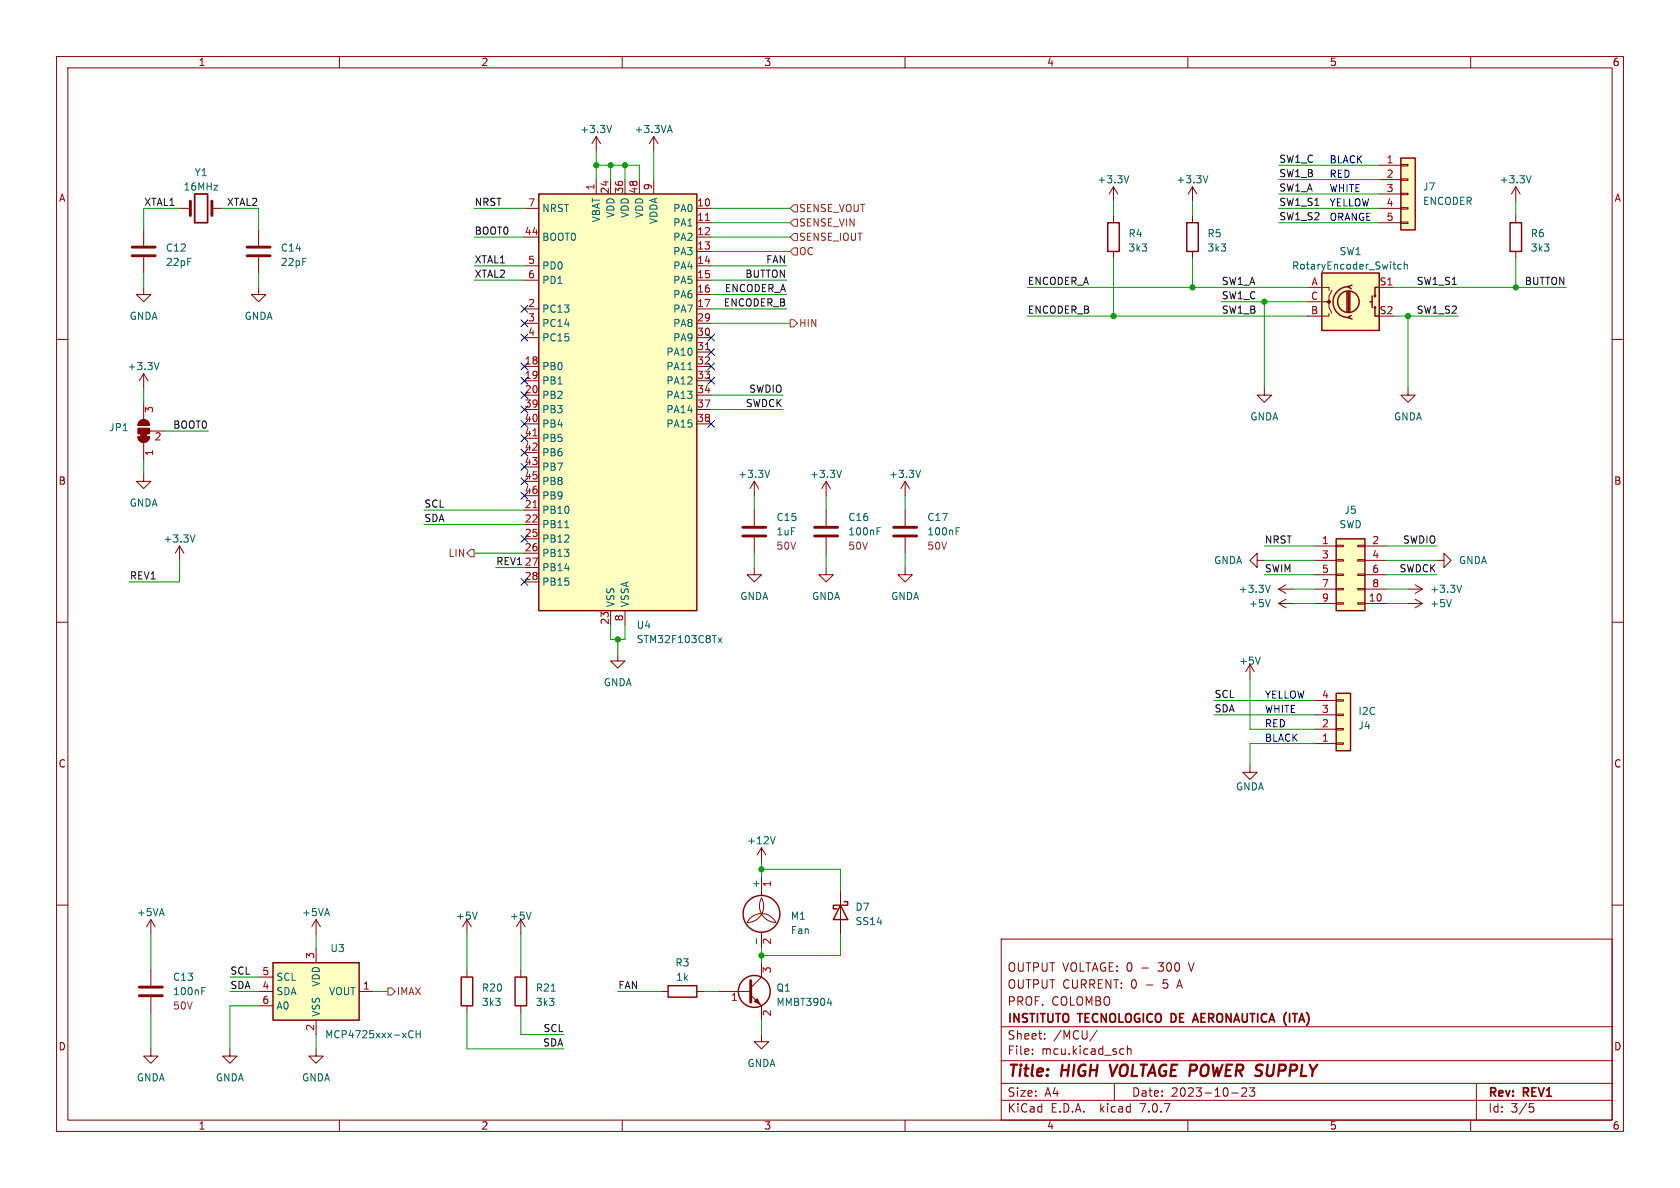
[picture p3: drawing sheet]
<svg xmlns="http://www.w3.org/2000/svg" width="297mm" height="210mm" viewBox="0 0 297 210" stroke-linecap="round" stroke-linejoin="round" font-family="sans-serif">
<g fill="none" stroke="#840000" stroke-width=".18">
<path d="M10 10h277v190h-277zM12 12h273v186h-273zM60 10v2M110 10v2M160 10v2M210 10v2M260 10v2M31.7 36.8h2M37.5 36.8h1.9M92.7 36.8h2.5M105.4 24.1v2.6M105.4 31.8v2.5"/>
<path d="M105.4 24.1l-.8 1.3M105.4 24.1l.8 1.3M107.9 31.8v2.5M110.5 31.8v2.5M113 31.8v2.5M115.6 24.1v2.6M115.6 31.8v2.5M115.6 24.1l-.8 1.3M115.6 24.1l.7 1.3M123.2 36.8h2.5M123.2 39.4h2.5M196.8 33v2.6"/>
<path d="M196.8 38.1v1.3M196.8 33l-.7 1.3M196.8 33l.8 1.3M210.8 33v2.6M210.8 38.1v1.3M210.8 33l-.7 1.3M210.8 33l.8 1.3M243.8 36.8h3.8M243.8 39.4h3.8M243.8 29.2h3.8M243.8 31.8h3.8M243.8 34.3h3.8"/>
<path d="M247.6 39.2h1.3v.3h-1.3zM247.6 36.7h1.3v.3h-1.3zM247.6 34.2h1.3v.2h-1.3zM247.6 31.6h1.3v.3h-1.3zM247.6 29.1h1.3v.2h-1.3zM268 33l-.8 1.3M268 33v2.6M268 38.1v1.3M268 33l.7 1.3M10 60h2M25.4 50.8v1.3h1.3l-1.3 1.2-1.3-1.2h1.3M25.4 40.6v2.8"/>
<path d="M25.4 45.5v2.8M45.7 50.8v1.3h1.3l-1.3 1.2-1.3-1.2h1.3M45.7 40.6v2.8M45.7 45.5v2.8M92.7 41.9h2.5M92.7 47h2.5M92.7 49.5h2.5M92.7 54.6h2.5M92.7 57.2h2.5M92.7 59.7h2.5M123.2 41.9h2.5M123.2 44.5h2.5"/>
<path d="M123.2 47h2.5M123.2 49.5h2.5M123.2 52.1h2.5M123.2 54.6h2.5M123.2 57.2h2.5M123.2 59.7h2.5M196.8 44.5v1.2M210.8 44.5v1.2M231.1 50.8h3.8v.5M231.1 53.3h3.8v1.1l.6 1M234.9 55.4v.5h-3.8M235.5 51.3l-.6 1v1h-.5"/>
<path d="M243.8 50.8h2.6M268 44.5v1.2M285 60h2M24.4 77.2h2a1.02 1.02 0 0 1-1 1 1.02 1.02 0 0 1-1-1zM24.7 74.5a1.02 1.02 0 0 1 1.1-.2 1.02 1.02 0 0 1 .6 .9h-2zM25.4 66v2.6M25.4 71.1v3.1M25.4 78.2v3.1M25.4 66l-.8 1.3M25.4 66l.8 1.3M26.4 76.2h2.8M92.7 64.8h2.5"/>
<path d="M92.7 67.3h2.5M92.7 69.9h2.5M92.7 72.4h2.5M92.7 74.9h2.5M92.7 77.5h2.5M123.2 64.8h2.5M123.2 67.3h2.5M123.2 69.9h2.5M123.2 62.2h2.5M123.2 72.4h2.5M123.2 74.9h2.5M223.5 68.6v1.3h1.3l-1.3 1.2-1.3-1.2h1.3"/>
<path d="M248.9 68.6v1.3h1.3l-1.3 1.2-1.3-1.2h1.3M25.4 83.8v1.3h1.3l-1.3 1.3-1.3-1.3h1.3M31.7 96.5l-.7 1.3M31.7 96.5v2.6M31.7 96.5l.8 1.3M92.7 90.2h2.5M92.7 92.7h2.5M92.7 95.3h2.5M92.7 97.8h2.5M92.7 80h2.5M92.7 82.6h2.5M92.7 85.1h2.5"/>
<path d="M92.7 87.6h2.5M133.3 85.1l-.7 1.3M133.3 85.1v2.5M133.3 90.2v2.8M133.3 95v2.8M133.3 85.1l.8 1.3M146 85.1l-.7 1.3M146 85.1v2.5M146 90.2v2.8M146 95v2.8M146 85.1l.8 1.3M160 85.1v2.5"/>
<path d="M160 90.2v2.8M160 95v2.8M160 85.1l-.7 1.3M160 85.1l.8 1.3M222.2 99.1v-1.3l-1.2 1.3 1.2 1.2v-1.2h1.3M232.4 96.5h3.8M232.4 99.1h3.8M236.2 98.9h1.3v.3h-1.3zM236.2 96.4h1.3v.2h-1.3zM240 98.9h1.3v.3h-1.3zM240 96.4h1.3v.2h-1.3zM241.3 96.5h3.8"/>
<path d="M241.3 99.1h3.8M254 99.1h1.3v-1.3l1.2 1.3-1.2 1.2v-1.2M10 110h2M92.7 100.3h2.5M92.7 102.9h2.5M107.9 108v2.5M109.2 115.6v1.2h1.3l-1.3 1.3-1.3-1.3h1.3M110.5 108v2.5M133.3 100.3v1.3h1.3l-1.3 1.3-1.2-1.3h1.2M146 100.3v1.3h1.3l-1.3 1.3-1.2-1.3h1.2M160 100.3v1.3h1.3l-1.3 1.3-1.3-1.3h1.3M221 117.5l.7 1.2"/>
<path d="M221 117.5v2.5M221 117.5l-.8 1.2M226.1 106.7h2.5M226.1 104.1h2.5M226.1 106.7l1.2 .7M226.1 104.1l1.2 .8M227.3 105.9l-1.2 .8M227.3 103.4l-1.2 .7M232.4 106.7h3.8M232.4 101.6h3.8M232.4 104.1h3.8M236.2 106.6h1.3v.2h-1.3z"/>
<path d="M236.2 104h1.3v.3h-1.3zM236.2 101.5h1.3v.2h-1.3zM240 106.6h1.3v.2h-1.3zM240 104h1.3v.3h-1.3zM240 101.5h1.3v.2h-1.3zM241.3 106.7h3.8M241.3 101.6h3.8M241.3 104.1h3.8M248.9 106.7h2.6M248.9 104.1h2.6M250.2 103.4l1.3 .7M250.2 105.9l1.3 .8"/>
<path d="M251.5 104.1l-1.3 .8M251.5 106.7l-1.3 .7M285 110h2M221 135.3v1.2h-1.3l1.3 1.3 1.2-1.3h-1.2M232.4 131.4h3.8M232.4 128.9h3.8M232.4 126.4h3.8M232.4 123.8h3.8M236.2 123.7h1.3v.3h-1.3zM236.2 126.2h1.3v.3h-1.3zM236.2 128.8h1.3v.2h-1.3zM236.2 131.3h1.3v.3h-1.3z"/>
<path d="M10 160h2M134.6 158.8a2.87 2.87 0 0 1-2.5 4.3 2.84 2.84 0 0 1 2.5-1.6 2.84 2.84 0 0 1 2.6 1.6 2.92 2.92 0 0 1-2.6-4.3zM134.6 149.9v2.5M134.6 154.9v3.4M134.6 149.9l-.7 1.2M134.6 149.9l.8 1.2M148.6 157.5v7.6M285 160h2M26.7 162.6v2.5M26.7 171.5v2.7M26.7 176.3v2.8M26.7 162.6l-.8 1.2"/>
<path d="M26.7 162.6l.7 1.2M45.7 175.3h2.6M45.7 172.7h2.6M45.7 177.8h2.6M55.9 162.6v2.5M55.9 167.6v2.6M55.9 162.6l-.8 1.2M55.9 162.6l.7 1.2M63.5 175.3h2.5M82.5 162.6l.8 1.2M82.5 162.6v2.5M82.5 171.5v1.2"/>
<path d="M82.5 177.8v1.3M82.5 162.6l-.7 1.2M92.1 162.6v2.5M92.1 171.5v1.2M92.1 177.8v1.3M92.1 162.6l.7 1.2M92.1 162.6l-.8 1.2M116.8 175.3h1.3M123.2 175.3h1.3M127 175.3h5.7M132.7 175.9l1.9 1.9v2.5M134.6 170.2v2.5l-1.9 1.9"/>
<path d="M134.6 164.8v2.8M177 166h108v32h-108zM26.7 185.4v1.3h1.2l-1.2 1.3-1.3-1.3h1.3M40.6 185.4v1.3h1.3l-1.3 1.3-1.2-1.3h1.2M55.9 185.4v1.3h1.2l-1.2 1.3-1.3-1.3h1.3M55.9 180.3v2.6M60 198v2M110 198v2M134.6 182.9v1.3h1.3l-1.3 1.2-1.3-1.2h1.3M160 198v2M177 194.5h108M177 191.5h108"/>
<path d="M177 187.5h108M177 181.5h108M182.5 186.3v.1M182.5 185.5v.1M184.7 183.6v.1M184.7 182.8v.1M194 182.1l-1.3 2M197 191.5v3M198.2 185.4l.5 .1M198.7 186.3l-.5 .1M199.3 185.5l.2-.1 .4 .1 .1 .9M199.3 184.9v1.5"/>
<path d="M210 198v2M217.7 193.2h1.2M219.5 192.4l.6-.1 .2 .1 .1 .3-.9 1.1h.9M220.9 192.3h.9l-.5 .6 .4 .1v.7l-.2 .1h-.4l-.2-.1M260 198v2M261 191.5v6.5M270.4 195.1h.7M270.5 195.7h.4l.3 .3-.2 .5-.5 .1"/>
</g>
<path d="M196.2 188.2l.4 2" fill="none" stroke="#840000" stroke-width=".4"/>
<path d="M34.4 34.3h2.3v5.1h-2.3zM210.8 180.7l.5-1.5 .5 1.5M211 180.3h.7" fill="none" stroke="#840000" stroke-width=".3"/>
<g fill="#ffffc2" stroke="#ffffc2" stroke-width=".18">
<path d="M236.2 95.3h5.1v12.7h-5.1z"/>
<path d="M95.2 34.3h28v73.7h-28z"/>
<path d="M247.6 27.9h2.6v12.7h-2.6z"/>
<path d="M48.3 170.2h15.2v10.1h-15.2z"/>
<path d="M236.2 122.6h2.6v10.1h-2.6z"/>
<path d="M233.7 48.3h10.1v10.1h-10.1z"/>
</g>
<g fill="none" stroke="#840000" stroke-width=".25">
<path d="M95.2 34.3h28v73.7h-28zM195.8 39.4h2.1v5.1h-2.1zM209.8 39.4h2v5.1h-2zM247.6 27.9h2.6v12.7h-2.6zM267 39.4h2v5.1h-2zM233.7 48.3h10.1v10.1h-10.1zM238.1 51.6v3.5M238.4 50.7a2.73 2.73 0 0 0-2.7 2.7 2.73 2.73 0 0 0 2.7 2.7M238.4 51.6v3.5M238.6 51.6v3.5M238.9 55.8l-.6 .3 .7 .3M239 50.4l-.7 .3 .6 .4"/>
<path d="M242.2 53.3h.4M242.6 52.3v2.1M243.1 54.4v1.5h.7M243.8 50.8h-.7v1.5M236.2 95.3h5.1v12.7h-5.1zM236.2 122.6h2.6v10.1h-2.6zM149.2 159.4h.7v.6h-2.6v.7h.7M48.3 170.2h15.2v10.1h-15.2zM81.5 172.7h2.1v5.1h-2.1zM91.1 172.7h2v5.1h-2zM118.1 174.2h5.1v2.1h-5.1zM148.6 160l1.3 2.6h-2.6z"/>
<circle cx="238.4" cy="53.3" r="1.9"/>
<circle cx="243.1" cy="54.4" r=".13"/>
<circle cx="243.1" cy="52.3" r=".13"/>
<circle cx="133.3" cy="175.3" r="2.82"/>
<circle cx="134.6" cy="161.5" r="3.3"/>
</g>
<g fill="none" stroke="#006464" stroke-width=".18">
<path d="M108.1 22.2l-.4 1.2M118.1 23.1h.6M118.4 22.2l.4 1.2M199.6 31.1l-.5 1.2M213.5 31.1l-.4 1.2M270.7 31.1l-.4 1.2M247.7 46.8l-.4-.1-.2 .3 .1 .5h.5M248.3 46.8l.1-.1 .3 .1 .1 .8M248.3 46.3v1.3M28.1 64.1l-.4 1.2M121.6 65.3h.7M34.5 94.6l-.5 1.2"/>
<path d="M99.8 93.3h.8M136.1 83.1l-.5 1.3M148.8 83.1l-.5 1.3M155.1 93.3h.6M155.1 93.9h.4M162.7 83.1l-.4 1.3M169 93.3h.6M169 93.9h.4M127 112.8l.6 .8M127.6 112.8l-.6 .8M222.8 116.1l-.4 1.3M224.6 106l-.5 1.3"/>
<path d="M224.6 103.4l-.5 1.3M256.6 106l-.4 1.3M258.4 103.4l-.4 1.3M137 147.9l-.4 1.3M35.7 175.2h.4M35.7 174.6h.6M84.4 161.2l-.5 1.3M93.9 161.2l-.4 1.3M97.4 175.2h.8M133.7 165.9v1M146.3 177.3h.8M146.9 176.9v.8"/>
<path d="M72.4 183.3l.3 .2 .3-.2M73 182.3l-.3-.1-.3 .2M73.6 182.2v1.3M73.6 182.8h.7M74.3 182.2v1.3"/>
</g>
<path d="M124.7 39h.7M94.2 77.1h.7M124.7 61.8h.7M94.2 89.8h.7" fill="none" stroke="#a90000" stroke-width=".18"/>
<g fill="none" stroke="#840000" stroke-width=".51">
<path d="M33.7 35.6v2.5M37.5 35.6v2.5M23.4 45.2h4M23.4 43.7h4M43.7 45.2h4.1M43.7 43.7h4.1M131.3 94.7h4.1M131.3 93.2h4.1M144 94.7h4.1M144 93.2h4.1M158 94.7h4.1M158 93.2h4.1"/>
<path d="M24.6 176h4.1M24.6 174.5h4.1M132.7 173.4v3.8"/>
</g>
<g fill="#840000" stroke="#840000" stroke-width=".18">
<path d="M133.3 177l.6-.5 .5 1z"/>
<path d="M24.9 76.7h1v.5h-1z"/>
<path d="M24.4 77.2h2a1.02 1.02 0 0 1-1 1 1.02 1.02 0 0 1-1-1z"/>
<path d="M24.4 75.7h2v1h-2z"/>
<path d="M24.7 74.5a1.02 1.02 0 0 1 1.1-.2 1.02 1.02 0 0 1 .6 .9h-2z"/>
<circle cx="234.9" cy="53.3" r=".25"/>
</g>
<path d="M140.3 38.7h.7v1.3h-.7l-.6-.6zM140.3 36.2h.7v1.3h-.7l-.6-.7zM139.7 56.5h.6l.7 .7-.7 .6h-.6zM140.3 43.8h.7v1.3h-.7l-.6-.6zM140.3 41.3h.7v1.2h-.7l-.6-.6zM83.2 97.2h.6v1.2h-.6l-.7-.6zM68.6 174.6h.6l.6 .7-.6 .6h-.6z" fill="none" stroke="#725600" stroke-width=".18"/>
<g fill="none" stroke="#009600" stroke-width=".18">
<path d="M31.7 36.8h-6.3v3.8M39.4 36.8h6.3v3.8M83.8 36.8h8.9M105.4 29.2h7.6v2.6M105.4 26.7v5.1M107.9 29.2v2.6M110.5 29.2v2.6M115.6 26.7v5.1M125.7 36.8h14M125.7 39.4h14M196.8 35.6v2.5M210.8 35.6v2.5"/>
<path d="M226.1 29.2h17.7M226.1 36.8h17.7M226.1 39.4h17.7M226.1 34.3h17.7M226.1 31.8h17.7M268 35.6v2.5M25.4 48.3v2.5M45.7 48.3v2.5M83.8 47h8.9M83.8 41.9h8.9M83.8 49.5h8.9M125.7 47h13.4"/>
<path d="M125.7 41.9h14M125.7 52.1h13.4M125.7 57.2h14M125.7 54.6h13.4M125.7 49.5h13.4M125.7 44.5h14M181.6 50.8h49.5M181.6 55.9h49.5M196.8 45.7v10.2M210.8 45.7v5.1M215.9 53.3h15.2M223.5 53.3v15.3"/>
<path d="M246.4 50.8h30.5M246.4 55.9h11.4M248.9 55.9v12.7M268 45.7v5.1M25.4 68.6v2.5M29.2 76.2h7.6M125.7 69.9h12.7M125.7 72.4h12.7M25.4 81.3v2.5M31.7 99.1v3.8h-8.8M74.9 92.7h17.8M74.9 90.2h17.8"/>
<path d="M83.8 97.8h8.9M133.3 87.6v2.6M133.3 97.8v2.5M146 87.6v2.6M146 97.8v2.5M160 87.6v2.6M160 97.8v2.5M223.5 96.5h8.9M223.5 99.1h8.9M245.1 96.5h8.9M245.1 99.1h8.9M87.6 100.3h5.1"/>
<path d="M107.9 110.5v2.5h2.6v-2.5M109.2 113v2.6M223.5 101.6h8.9M228.6 106.7h3.8M228.6 104.1h3.8M245.1 106.7h3.8M245.1 101.6h8.9M245.1 104.1h3.8M214.6 123.8h17.8M214.6 126.4h17.8M221 120v8.9h11.4M232.4 131.4h-11.4v3.9"/>
<path d="M134.6 153.7h14v3.8M134.6 152.4v2.5M26.7 165.1v6.4M26.7 179.1v6.3M40.6 175.3h5.1M40.6 172.7h5.1M45.7 177.8h-5.1v7.6M55.9 165.1v2.5M66 175.3h2.6M82.5 165.1v6.4M82.5 179.1v6.3h17.2M92.1 165.1v6.4"/>
<path d="M92.1 179.1v3.8h7.6M109.2 175.3h7.6M124.5 175.3h2.5M134.6 167.6v2.6M148.6 165.1v3.8h-14M55.9 182.9v2.5M134.6 180.3v2.6"/>
</g>
<g fill="none" stroke="#000084" stroke-width=".18">
<path d="M92.1 56.5l1.2 1.3M92.1 59.1l1.2 1.2M92.1 54l1.2 1.2M93.3 56.5l-1.2 1.3M93.3 59.1l-1.2 1.2M93.3 54l-1.2 1.2M125.1 59.1l1.2 1.2M126.3 59.1l-1.2 1.2M92.1 76.9l1.2 1.2M92.1 79.4l1.2 1.2M92.1 69.2l1.2 1.3M92.1 66.7l1.2 1.2"/>
<path d="M92.1 74.3l1.2 1.2M92.1 71.8l1.2 1.2M92.1 64.2l1.2 1.2M93.3 76.9l-1.2 1.2M93.3 79.4l-1.2 1.2M93.3 69.2l-1.2 1.3M93.3 66.7l-1.2 1.2M93.3 74.3l-1.2 1.2M93.3 71.8l-1.2 1.2M93.3 64.2l-1.2 1.2M125.1 66.7l1.2 1.2M125.1 64.2l1.2 1.2"/>
<path d="M125.1 74.3l1.2 1.2M125.1 61.6l1.2 1.2M126.3 61.6l-1.2 1.2M126.3 66.7l-1.2 1.2M126.3 64.2l-1.2 1.2M126.3 74.3l-1.2 1.2M92.1 87l1.2 1.2M92.1 94.6l1.2 1.3M92.1 81.9l1.2 1.3M92.1 84.5l1.2 1.2M93.3 87l-1.2 1.2M93.3 94.6l-1.2 1.3"/>
<path d="M93.3 81.9l-1.2 1.3M93.3 84.5l-1.2 1.2M92.1 102.3l1.2 1.2M93.3 102.3l-1.2 1.2"/>
</g>
<g fill="#009600" stroke="#009600" stroke-width=".18">
<circle cx="196.8" cy="55.9" r=".46"/>
<circle cx="248.9" cy="55.9" r=".46"/>
<circle cx="268" cy="50.8" r=".46"/>
<circle cx="210.8" cy="50.8" r=".46"/>
<circle cx="223.5" cy="53.3" r=".46"/>
<circle cx="134.6" cy="168.9" r=".46"/>
<circle cx="109.2" cy="113" r=".46"/>
<circle cx="134.6" cy="153.7" r=".46"/>
<circle cx="110.5" cy="29.2" r=".46"/>
<circle cx="107.9" cy="29.2" r=".46"/>
<circle cx="105.4" cy="29.2" r=".46"/>
</g>
<g font-size="2.8" fill="#840000">
<text x="178" y="190.9">Title:</text>
<text x="187.7" y="190.9">HIGH</text>
<text x="197.1" y="190.9">VOLTAGE POWER SUPPLY</text>
</g>
<g font-size="2.1" fill="#840000">
<text x="178" y="172">OUTPUT VOLTAGE: 0</text>
<text x="201.9" y="172">-</text>
<text x="205.1" y="172">300</text>
<text x="210.6" y="172">V</text>
<text x="178" y="178">PROF.</text>
<text x="178" y="175">OUTPUT CURRENT: 0</text>
<text x="185.9" y="178">COLOMBO</text>
<text x="202.7" y="175">-</text>
<text x="205.8" y="175">5</text>
<text x="208.6" y="175">A</text>
<text x="178" y="184">Sheet:</text>
<text x="178" y="181.2">INSTITUTO</text>
<text x="186.2" y="184">/MCU/</text>
<text x="190.7" y="181.2">TECNOLOGICO DE</text>
<text x="212.3" y="181.2">AERONAUTICA (ITA)</text>
<text x="178" y="186.7">File:</text>
<text x="184.1" y="186.7">mcu.kicad_sch</text>
<text x="178" y="196.9">KiCad</text>
<text x="178" y="194.1">Size:</text>
<text x="184.7" y="194.1">A4</text>
<text x="185.7" y="196.9">E.D.A.</text>
<text x="194.6" y="196.9">kicad</text>
<text x="200" y="194.1">Date:</text>
<text x="201.8" y="196.9">7.0.7</text>
<text x="207" y="194.1">2023-10-23</text>
<text x="263" y="194.3">Rev:</text>
<text x="263" y="196.9">Id:</text>
<text x="267.1" y="196.9">3/5</text>
<text x="269.4" y="194.3">REV1</text>
</g>
<g font-size="1.8" fill="#840000">
<text x="35" y="11.9">1</text>
<text x="85" y="11.9">2</text>
<text x="135" y="11.9">3</text>
<text x="185" y="11.9">4</text>
<text x="235" y="11.9">5</text>
<text x="285" y="11.9">6</text>
<text x="10.3" y="35.9">A</text>
<text x="285.3" y="35.9">A</text>
<text x="10.3" y="85.9">B</text>
<text x="285.3" y="85.9">B</text>
<text x="10.3" y="135.9">C</text>
<text x="285.3" y="135.9">C</text>
<text x="10.3" y="185.9">D</text>
<text x="285.3" y="185.9">D</text>
<text x="35" y="199.9">1</text>
<text x="85" y="199.9">2</text>
<text x="135" y="199.9">3</text>
<text x="185" y="199.9">4</text>
<text x="235" y="199.9">5</text>
<text x="285" y="199.9">6</text>
</g>
<g font-size="1.8" fill="#006464">
<text x="102.5" y="23.7">+3.3V</text>
<text x="112.1" y="23.7">+3.3VA</text>
<text x="32.3" y="33.9">16MHz</text>
<text x="34.3" y="31.3">Y1</text>
<text x="193.9" y="32.6">+3.3V</text>
<text x="207.9" y="32.6">+3.3V</text>
<text x="251.5" y="33.9">J7</text>
<text x="265" y="32.6">+3.3V</text>
<text x="95.8" y="37.7">NRST</text>
<text x="106.3" y="39.4" transform="rotate(-90 106.3 39.4)">VBAT</text>
<text x="108.8" y="38.6" transform="rotate(-90 108.8 38.6)">VDD</text>
<text x="111.4" y="38.6" transform="rotate(-90 111.4 38.6)">VDD</text>
<text x="113.9" y="38.6" transform="rotate(-90 113.9 38.6)">VDD</text>
<text x="116.4" y="39.7" transform="rotate(-90 116.4 39.7)">VDDA</text>
<text x="118.9" y="37.7">PA0</text>
<text x="118.9" y="40.2">PA1</text>
<text x="251.5" y="36.4">ENCODER</text>
<text x="29.2" y="44.7">C12</text>
<text x="29.2" y="47.2">22pF</text>
<text x="49.5" y="44.7">C14</text>
<text x="49.5" y="47.2">22pF</text>
<text x="95.8" y="42.8">BOOT0</text>
<text x="95.8" y="47.9">PD0</text>
<text x="118.9" y="42.8">PA2</text>
<text x="118.9" y="45.3">PA3</text>
<text x="118.9" y="47.9">PA4</text>
<text x="199.4" y="42.1">R4</text>
<text x="199.4" y="44.7">3k3</text>
<text x="213.4" y="42.1">R5</text>
<text x="213.4" y="44.7">3k3</text>
<text x="228.3" y="47.9">RotaryEncoder_Switch</text>
<text x="236.7" y="45.3">SW1</text>
<text x="270.5" y="42.1">R6</text>
<text x="270.5" y="44.7">3k3</text>
<text x="95.8" y="50.4">PD1</text>
<text x="118.9" y="50.4">PA5</text>
<text x="118.9" y="52.9">PA6</text>
<text x="22.8" y="56.7">GNDA</text>
<text x="43.1" y="56.7">GNDA</text>
<text x="95.8" y="55.5">PC13</text>
<text x="95.8" y="58">PC14</text>
<text x="118.9" y="55.5">PA7</text>
<text x="118.9" y="58">PA8</text>
<text x="22.5" y="65.6">+3.3V</text>
<text x="95.8" y="65.6">PB0</text>
<text x="95.8" y="60.6">PC15</text>
<text x="117.7" y="63.1">PA10</text>
<text x="117.7" y="65.6">PA11</text>
<text x="118.9" y="60.6">PA9</text>
<text x="95.8" y="68.2">PB1</text>
<text x="95.8" y="70.7">PB2</text>
<text x="117.7" y="68.2">PA12</text>
<text x="117.7" y="70.7">PA13</text>
<text x="19.2" y="76.4">JP1</text>
<text x="95.8" y="73.3">PB3</text>
<text x="95.8" y="75.8">PB4</text>
<text x="117.7" y="73.3">PA14</text>
<text x="117.7" y="75.8">PA15</text>
<text x="220.9" y="74.5">GNDA</text>
<text x="246.3" y="74.5">GNDA</text>
<text x="95.8" y="78.3">PB5</text>
<text x="95.8" y="80.9">PB6</text>
<text x="95.8" y="83.4">PB7</text>
<text x="22.8" y="89.8">GNDA</text>
<text x="95.8" y="86">PB8</text>
<text x="95.8" y="88.5">PB9</text>
<text x="130.4" y="84.7">+3.3V</text>
<text x="143.1" y="84.7">+3.3V</text>
<text x="157.1" y="84.7">+3.3V</text>
<text x="95.8" y="91">PB10</text>
<text x="95.8" y="93.6">PB11</text>
<text x="137.2" y="94.8">1uF</text>
<text x="137.2" y="92.3">C15</text>
<text x="149.9" y="94.8">100nF</text>
<text x="149.9" y="92.3">C16</text>
<text x="163.8" y="94.8">100nF</text>
<text x="163.8" y="92.3">C17</text>
<text x="236.7" y="93.6">SWD</text>
<text x="237.6" y="91">J5</text>
<text x="28.8" y="96.1">+3.3V</text>
<text x="95.8" y="96.1">PB12</text>
<text x="95.8" y="98.7">PB13</text>
<text x="95.8" y="101.2">PB14</text>
<text x="214.5" y="99.9">GNDA</text>
<text x="257.8" y="99.9">GNDA</text>
<text x="95.8" y="103.7">PB15</text>
<text x="108.8" y="107.4" transform="rotate(-90 108.8 107.4)">VSS</text>
<text x="111.4" y="107.4" transform="rotate(-90 111.4 107.4)">VSSA</text>
<text x="130.8" y="106.3">GNDA</text>
<text x="143.5" y="106.3">GNDA</text>
<text x="157.4" y="106.3">GNDA</text>
<text x="218.9" y="105">+3.3V</text>
<text x="220.7" y="107.5">+5V</text>
<text x="252.7" y="107.5">+5V</text>
<text x="252.7" y="105">+3.3V</text>
<text x="112.5" y="111.4">U4</text>
<text x="112.5" y="113.9">STM32F103C8Tx</text>
<text x="218.9" y="117.7">+5V</text>
<text x="106.6" y="121.5">GNDA</text>
<text x="240" y="129.1">J4</text>
<text x="240" y="126.6">I2C</text>
<text x="218.4" y="139.9">GNDA</text>
<text x="132" y="149.5">+12V</text>
<text x="134.4" y="157.1" transform="rotate(-90 134.4 157.1)">+</text>
<text x="151.1" y="161.2">D7</text>
<text x="24.1" y="162.2">+5VA</text>
<text x="53.3" y="162.2">+5VA</text>
<text x="80.5" y="162.8">+5V</text>
<text x="90" y="162.8">+5V</text>
<text x="139.7" y="162.8">M1</text>
<text x="139.7" y="165.3">Fan</text>
<text x="151.1" y="163.7">SS14</text>
<text x="30.5" y="173.6">C13</text>
<text x="48.8" y="173.6">SCL</text>
<text x="58.3" y="168.5">U3</text>
<text x="119.3" y="171">R3</text>
<text x="119.4" y="173.6">1k</text>
<text x="30.5" y="176.1">100nF</text>
<text x="48.8" y="176.1">SDA</text>
<text x="48.8" y="178.7">A0</text>
<text x="56.7" y="179.8" transform="rotate(-90 56.7 179.8)">VSS</text>
<text x="56.7" y="174.5" transform="rotate(-90 56.7 174.5)">VDD</text>
<text x="58.1" y="176.1">VOUT</text>
<text x="85.1" y="178">3k3</text>
<text x="85.1" y="175.5">R20</text>
<text x="94.6" y="178">3k3</text>
<text x="94.6" y="175.5">R21</text>
<text x="137.2" y="175.5">Q1</text>
<text x="137.2" y="178">MMBT3904</text>
<text x="57.4" y="183.7">MCP4725xxx-xCH</text>
<text x="24.1" y="191.4">GNDA</text>
<text x="38.1" y="191.4">GNDA</text>
<text x="53.3" y="191.4">GNDA</text>
<text x="132" y="188.8">GNDA</text>
</g>
<g font-size="1.8" fill="#0f0f0f">
<text x="226.1" y="28.9">SW1_C</text>
<text x="226.1" y="31.4">SW1_B</text>
<text x="226.1" y="33.9">SW1_A</text>
<text x="25.4" y="36.5">XTAL1</text>
<text x="40" y="36.5">XTAL2</text>
<text x="83.8" y="36.5">NRST</text>
<text x="83.8" y="41.6">BOOT0</text>
<text x="226.1" y="36.5">SW1_S1</text>
<text x="226.1" y="39">SW1_S2</text>
<text x="83.8" y="46.6">XTAL1</text>
<text x="135.4" y="46.6">FAN</text>
<text x="83.8" y="49.2">XTAL2</text>
<text x="128" y="51.7">ENCODER_A</text>
<text x="131.7" y="49.2">BUTTON</text>
<text x="181.6" y="50.5">ENCODER_A</text>
<text x="215.9" y="53">SW1_C</text>
<text x="215.9" y="50.5">SW1_A</text>
<text x="250.3" y="50.5">SW1_S1</text>
<text x="269.5" y="50.5">BUTTON</text>
<text x="127.9" y="54.3">ENCODER_B</text>
<text x="181.6" y="55.5">ENCODER_B</text>
<text x="215.9" y="55.5">SW1_B</text>
<text x="250.3" y="55.5">SW1_S2</text>
<text x="132.4" y="69.5">SWDIO</text>
<text x="30.5" y="75.9">BOOT0</text>
<text x="131.8" y="72">SWDCK</text>
<text x="74.9" y="89.8">SCL</text>
<text x="74.9" y="92.4">SDA</text>
<text x="87.6" y="100">REV1</text>
<text x="223.5" y="101.3">SWIM</text>
<text x="223.5" y="96.2">NRST</text>
<text x="247.3" y="101.3">SWDCK</text>
<text x="247.9" y="96.2">SWDIO</text>
<text x="22.9" y="102.5">REV1</text>
<text x="214.6" y="123.5">SCL</text>
<text x="214.6" y="126">SDA</text>
<text x="40.6" y="172.4">SCL</text>
<text x="40.6" y="174.9">SDA</text>
<text x="109.2" y="174.9">FAN</text>
<text x="95.9" y="185.1">SDA</text>
<text x="96" y="182.5">SCL</text>
</g>
<g font-size="1.8" fill="#0000c2">
<text x="234.9" y="29">BLACK</text>
<text x="234.9" y="31.5">RED</text>
<text x="234.9" y="34">WHITE</text>
<text x="234.9" y="36.6">YELLOW</text>
<text x="234.9" y="39.1">ORANGE</text>
<text x="223.5" y="123.6">YELLOW</text>
<text x="223.5" y="131.2">BLACK</text>
<text x="223.5" y="126.1">WHITE</text>
<text x="223.5" y="128.7">RED</text>
</g>
<g font-size="1.8" fill="#a90000">
<text x="245" y="29">1</text>
<text x="105.2" y="33.7" transform="rotate(-90 105.2 33.7)">1</text>
<text x="107.7" y="34.3" transform="rotate(-90 107.7 34.3)">24</text>
<text x="110.2" y="34.3" transform="rotate(-90 110.2 34.3)">36</text>
<text x="112.8" y="34.3" transform="rotate(-90 112.8 34.3)">48</text>
<text x="115.3" y="33.7" transform="rotate(-90 115.3 33.7)">9</text>
<text x="245" y="31.5">2</text>
<text x="245" y="34">3</text>
<text x="92.7" y="41.7">44</text>
<text x="93.3" y="36.6">7</text>
<text x="123.1" y="36.6">10</text>
<text x="123.1" y="39.1">11</text>
<text x="123.1" y="41.7">12</text>
<text x="245" y="36.6">4</text>
<text x="245" y="39.1">5</text>
<text x="93.3" y="46.7">5</text>
<text x="123.1" y="44.2">13</text>
<text x="123.1" y="46.7">14</text>
<text x="93.3" y="49.3">6</text>
<text x="123.1" y="49.3">15</text>
<text x="123.1" y="51.8">16</text>
<text x="231.7" y="53.1">C</text>
<text x="231.8" y="50.5">A</text>
<text x="243.8" y="50.5">S1</text>
<text x="93.3" y="54.4">2</text>
<text x="93.3" y="56.9">3</text>
<text x="93.3" y="59.4">4</text>
<text x="123.1" y="54.4">17</text>
<text x="123.1" y="56.9">29</text>
<text x="123.1" y="59.4">30</text>
<text x="231.7" y="55.6">B</text>
<text x="243.8" y="55.6">S2</text>
<text x="92.7" y="64.5">18</text>
<text x="123.1" y="62">31</text>
<text x="123.1" y="64.5">32</text>
<text x="92.7" y="67.1">19</text>
<text x="92.7" y="69.6">20</text>
<text x="123.1" y="67.1">33</text>
<text x="123.1" y="69.6">34</text>
<text x="27.4" y="73.1" transform="rotate(-90 27.4 73.1)">3</text>
<text x="92.7" y="72.1">39</text>
<text x="92.7" y="74.7">40</text>
<text x="92.7" y="77.2">41</text>
<text x="123.1" y="72.1">37</text>
<text x="123.1" y="74.7">38</text>
<text x="27.2" y="78.2">2</text>
<text x="27.4" y="80.7" transform="rotate(-90 27.4 80.7)">1</text>
<text x="92.7" y="79.8">42</text>
<text x="92.7" y="82.3">43</text>
<text x="92.7" y="89.9">21</text>
<text x="92.7" y="84.8">45</text>
<text x="92.7" y="87.4">46</text>
<text x="92.7" y="92.5">22</text>
<text x="92.7" y="95">25</text>
<text x="92.7" y="97.5">26</text>
<text x="92.7" y="100.1">27</text>
<text x="233.6" y="96.3">1</text>
<text x="233.6" y="98.8">3</text>
<text x="233.6" y="101.3">5</text>
<text x="242.5" y="96.3">2</text>
<text x="242.5" y="98.8">4</text>
<text x="242.5" y="101.3">6</text>
<text x="92.7" y="102.6">28</text>
<text x="233.6" y="103.9">7</text>
<text x="233.6" y="106.4">9</text>
<text x="241.9" y="106.4">10</text>
<text x="242.5" y="103.9">8</text>
<text x="107.7" y="110.5" transform="rotate(-90 107.7 110.5)">23</text>
<text x="110.2" y="109.9" transform="rotate(-90 110.2 109.9)">8</text>
<text x="233.6" y="123.6">4</text>
<text x="233.6" y="131.2">1</text>
<text x="233.6" y="128.7">2</text>
<text x="233.6" y="126.1">3</text>
<text x="136.6" y="156.9" transform="rotate(-90 136.6 156.9)">1</text>
<text x="136.6" y="167.1" transform="rotate(-90 136.6 167.1)">2</text>
<text x="46.3" y="172.5">5</text>
<text x="55.6" y="169.6" transform="rotate(-90 55.6 169.6)">3</text>
<text x="136.6" y="172.2" transform="rotate(-90 136.6 172.2)">3</text>
<text x="46.3" y="175">4</text>
<text x="46.3" y="177.5">6</text>
<text x="64.1" y="175">1</text>
<text x="129.2" y="177.2">1</text>
<text x="136.6" y="179.8" transform="rotate(-90 136.6 179.8)">2</text>
<text x="55.6" y="182.3" transform="rotate(-90 55.6 182.3)">2</text>
</g>
<g font-size="1.8" fill="#725600">
<text x="141.2" y="40.2">SENSE_VIN</text>
<text x="141.2" y="37.7">SENSE_VOUT</text>
<text x="141.2" y="45.3">OC</text>
<text x="141.2" y="42.8">SENSE_IOUT</text>
<text x="141.2" y="58">HIN</text>
<text x="79.2" y="98.7">LIN</text>
<text x="70" y="176.1">IMAX</text>
</g>
<g font-size="1.8" fill="#840084">
<text x="137.2" y="97.4">50V</text>
<text x="149.9" y="97.4">50V</text>
<text x="163.8" y="97.4">50V</text>
<text x="30.5" y="178.7">50V</text>
</g>
</svg>
